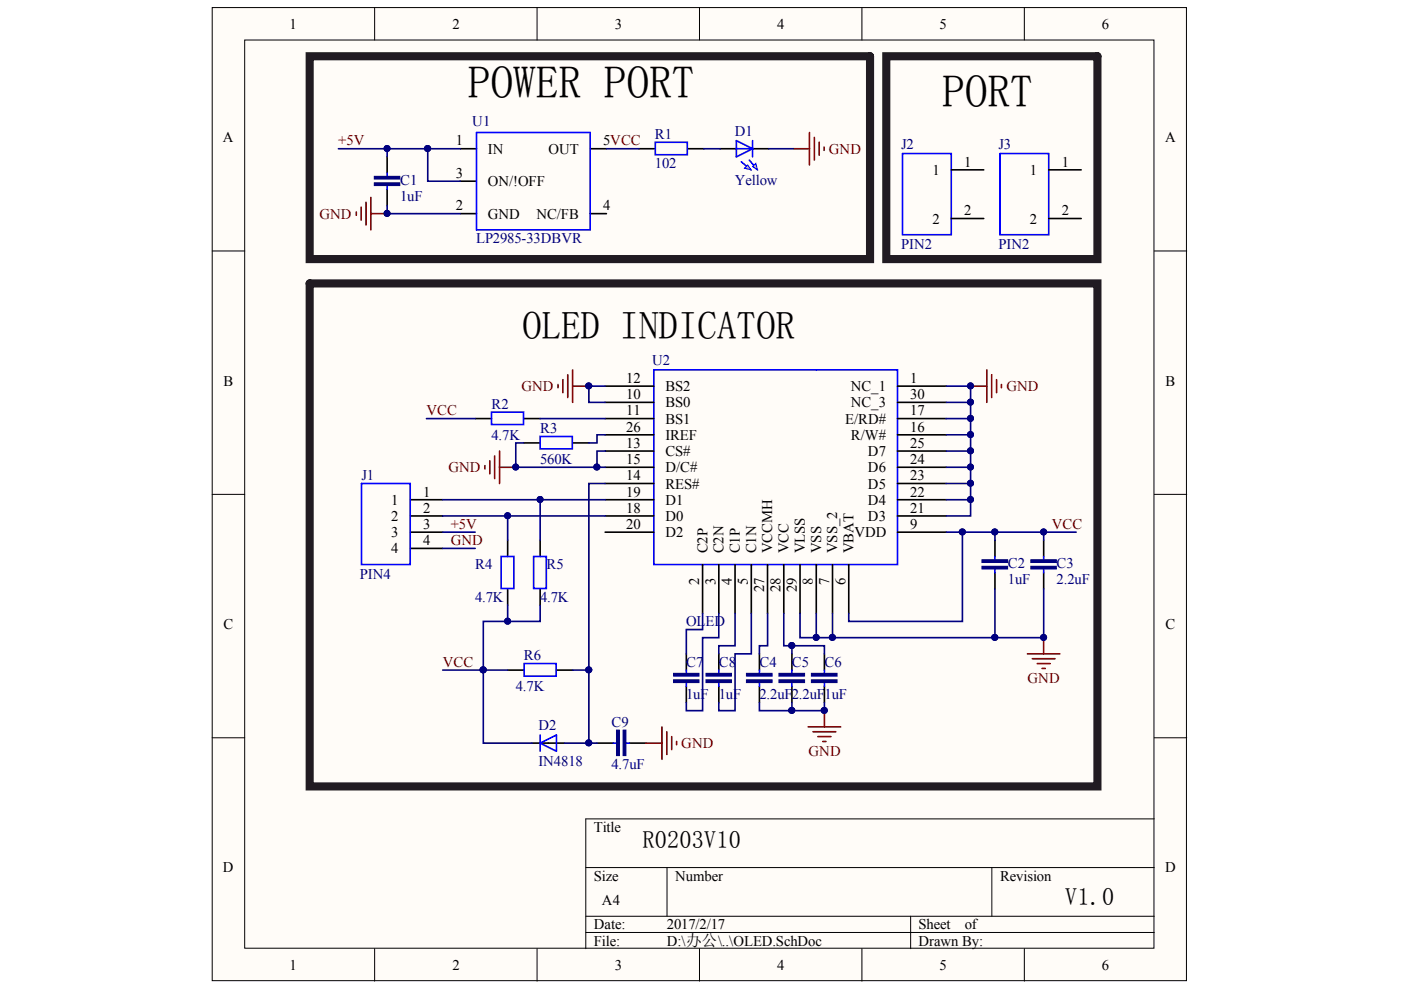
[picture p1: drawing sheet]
<svg xmlns="http://www.w3.org/2000/svg" width="297mm" height="210mm" viewBox="0 0 297 210" stroke-linecap="round" stroke-linejoin="round" font-family="sans-serif">
<g fill="#fffcf8" stroke="#000" stroke-width=".21">
<path d="M45 1.6h206.5v206.3h-206.5z"/>
<path d="M51.9 8.5h192.8v192.5h-192.8z"/>
</g>
<g fill="none" stroke="#000" stroke-width=".21">
<path d="M79.4 1.6v6.9M113.9 1.6v6.9M148.3 1.6v6.9M182.7 1.6v6.9M217.2 1.6v6.9M45 53.2h6.9M244.7 53.2h6.9M45 104.8h6.9M244.7 104.8h6.9M45 156.4h6.9M244.7 156.4h6.9M244.7 173.6h-120.5v27.5"/>
<path d="M124.2 183.9h120.5M124.2 194.3h120.5M124.2 197.7h120.5M141.4 183.9v10.4M193.1 194.3v6.8M210.3 183.9v10.4M79.4 201.1v6.9M113.9 201.1v6.9M148.3 201.1v6.9M182.7 201.1v6.9M217.2 201.1v6.9"/>
</g>
<g fill="none" stroke="#00f" stroke-width=".34">
<path d="M101 28.1h24.1v20.6h-24.1zM156.1 29.8l3.5 1.7-3.5 1.8zM156.1 31.5h3.5M157.2 34.3l2 1.7M158.9 33.9l1.7 2.1M159.6 29.8v3.5M138.6 78.4h51.7v41.3h-51.7zM104.2 87.4h6.8v2.6h-6.8zM114.5 92.5h6.8v2.7h-6.8zM76.6 102.5h10.4v17.2h-10.4zM106.3 118h2.6v6.8h-2.6zM113.1 118h2.7v6.8h-2.7z"/>
<path d="M111.1 140.7h6.8v2.6h-6.8zM130 157.6h.7M132.8 157.6h.7M145.5 142.1v.7M145.5 144.8v.7M152.4 142.1v.7M152.4 144.8v.7M161 142.1v.7M161 144.8v.7M167.9 142.1v.7M167.9 144.8v.7M174.8 142.1v.7"/>
<path d="M174.8 144.8v.7"/>
</g>
<g fill="none" stroke="#000" stroke-width=".34">
<path d="M97.6 31.5h3.4M97.6 38.4h3.4M125.1 31.5h3.5M152.7 31.5h3.4M159.6 31.5h3.4M97.6 45.3h3.4M125.1 45.3h3.5M100.7 88.8h3.5M111.1 88.8h3.4M111.1 93.9h3.4M121.4 93.9h3.5M128.3 81.9h10.3"/>
<path d="M128.3 85.3h10.3M128.3 88.8h10.3M128.3 92.2h10.3M128.3 95.6h10.3M128.3 99.1h10.3M190.3 81.9h10.3M190.3 85.3h10.3M190.3 88.8h10.3M190.3 92.2h10.3M190.3 95.6h10.3M190.3 99.1h10.3M87 106h6.9"/>
<path d="M87 109.4h6.9M87 112.8h6.9M87 116.3h6.9M107.6 114.6v3.4M114.5 114.6v3.4M128.3 102.5h10.3M128.3 106h10.3M128.3 109.4h10.3M128.3 112.8h10.3M149 119.7v10.3M152.4 119.7v10.3M155.8 119.7v10.3"/>
<path d="M159.3 119.7v10.3M162.7 119.7v10.3M166.2 119.7v10.3M169.6 119.7v10.3M173.1 119.7v10.3M176.5 119.7v10.3M180 119.7v10.3M190.3 102.5h10.3M190.3 106h10.3M190.3 109.4h10.3M190.3 112.8h10.3M107.6 124.9v3.4"/>
<path d="M114.5 124.9v3.4M145.5 138.6v3.5M152.4 138.6v3.5M161 138.6v3.5M167.9 138.6v3.5M174.8 138.6v3.5M107.6 142.1h3.5M118 142.1h3.4M126.6 157.6h3.4M133.5 157.6h3.4M145.5 145.5v3.5M152.4 145.5v3.5"/>
<path d="M161 145.5v3.5M167.9 145.5v3.5M174.8 145.5v3.5"/>
</g>
<g fill="#000080" stroke="#000080" stroke-width=".21">
<path d="M142.8 144.1h5.4v.6h-5.4z"/>
<path d="M142.8 142.8h5.4v.5h-5.4z"/>
<path d="M149.7 144.1h5.4v.6h-5.4z"/>
<path d="M149.7 142.8h5.4v.5h-5.4z"/>
<path d="M158.3 144.1h5.4v.6h-5.4z"/>
<path d="M158.3 142.8h5.4v.5h-5.4z"/>
<path d="M165.1 144.1h5.5v.6h-5.5z"/>
<path d="M165.1 142.8h5.5v.5h-5.5z"/>
<path d="M172 144.1h5.5v.6h-5.5z"/>
<path d="M172 142.8h5.5v.5h-5.5z"/>
<path d="M130.7 154.8h.6v5.4h-.6z"/>
<path d="M132.1 154.8h.6v5.4h-.6z"/>
</g>
<path d="M157.8 35.7l.7-.7 .7 1z" fill="#c0c0c0"/>
<path d="M157.8 35.7l.7-.7 .7 1z" fill="none" stroke="#00f" stroke-width=".21"/>
<path d="M159.6 35.3l.7-.7 .3 1.4z" fill="#c0c0c0"/>
<path d="M159.6 35.3l.7-.7 .3 1.4z" fill="none" stroke="#00f" stroke-width=".21"/>
<g fill="none" stroke="#000" stroke-width=".34">
<path d="M82.1 33.3v3.4M135.5 31.5h3.4M145.8 31.5h3.4M201.7 36h6.9M222.3 36h6.9M82.1 40.1v3.5M201.7 46.3h6.9M222.3 46.3h6.9M210.9 114.6v3.4M221.3 114.6v3.4M210.9 121.4v3.5M221.3 121.4v3.5"/>
<path d="M112.8 157.6h6.9"/>
</g>
<path d="M82.1 36.7v.7M82.1 39.5v.6M138.9 30.2h6.8v2.6h-6.8zM191.4 32.6h10.3v17.2h-10.3zM212 32.6h10.3v17.2h-10.3zM210.9 118v.7M221.3 118v.7M210.9 120.7v.7M221.3 120.7v.7M114.5 157.6l3.5-1.8v3.5zM114.5 155.8v3.5" fill="none" stroke="#00f" stroke-width=".34"/>
<g fill="none" stroke="#000080" stroke-width=".34">
<path d="M71.8 31.5h10.3M90.7 31.5v6.9h6.9M97.6 31.5h-15.5v1.8M128.6 31.5h6.9M149.2 31.5h3.5M163 31.5h5.2M82.1 43.6v1.7h15.5M90.4 88.8h10.3M111.1 93.9h-1.7v5.2h17.2M114.5 88.8h13.8M128.3 81.9h-3.4v3.4h3.4M128.3 92.2h-1.7v1.7h-1.7"/>
<path d="M128.3 95.6h-1.7v3.5h1.7M200.6 81.9h5.2v3.4h-5.2M205.8 85.3v3.5h-5.2M205.8 88.8v3.4h-5.2M205.8 92.2v3.4h-5.2M205.8 95.6v3.5h-5.2M205.8 99.1v3.4h-5.2M93.9 112.8h6.8M93.9 106h20.6M93.9 109.4h13.7M93.9 116.3h6.8M128.3 102.5h-3.4v39.6h-3.5"/>
<path d="M128.3 106h-13.8v8.6M128.3 109.4h-20.7v5.2M200.6 112.8h3.5M205.8 102.5v3.5h-5.2M205.8 106v3.4h-5.2M210.9 112.8h10.4v1.8M210.9 114.6v-1.8h-6.8v19h-24.1v-1.8M221.3 112.8h6.9M107.6 128.3v3.5h-5.1v10.3h-8.6M114.5 128.3v3.5h-6.9M149 130v3.5h-3.5v5.1M152.4 130v5.2h-3.4v15.5h-3.5v-1.7"/>
<path d="M155.8 130v6.9h-3.4v1.7M159.3 130v8.6h-3.5v12.1h-3.4v-1.7M162.7 130v6.9h-1.7v1.7M166.2 130v6.9h8.6v1.7M167.9 136.9v1.7M169.6 130v5.2h6.9v-5.2M173.1 130v5.2M176.5 135.2h34.4M210.9 124.9v10.3h10.4v-10.3M107.6 142.1h-5.1v15.5h10.3M119.7 157.6h5.2M124.9 142.1v15.5h1.7"/>
<path d="M161 149v1.7h13.8v-1.7M167.9 149v1.7"/>
</g>
<g fill="#000080" stroke="#000080" stroke-width=".21">
<path d="M79.4 38.8h5.4v.5h-5.4z"/>
<path d="M79.4 37.4h5.4v.6h-5.4z"/>
<path d="M208.2 120.1h5.4v.5h-5.4z"/>
<path d="M208.2 118.7h5.4v.6h-5.4z"/>
<path d="M218.6 120.1h5.4v.5h-5.4z"/>
<path d="M218.6 118.7h5.4v.6h-5.4z"/>
<circle cx="205.8" cy="81.8" r=".64"/>
<circle cx="205.8" cy="85.3" r=".64"/>
<circle cx="205.8" cy="88.7" r=".64"/>
<circle cx="205.8" cy="92.1" r=".64"/>
<circle cx="205.8" cy="95.6" r=".64"/>
<circle cx="205.8" cy="99" r=".64"/>
<circle cx="205.8" cy="102.5" r=".64"/>
<circle cx="205.8" cy="105.9" r=".64"/>
<circle cx="221.3" cy="112.8" r=".64"/>
<circle cx="210.9" cy="112.8" r=".65"/>
<circle cx="221.3" cy="135.1" r=".64"/>
<circle cx="210.9" cy="135.1" r=".65"/>
<circle cx="204" cy="112.8" r=".65"/>
<circle cx="173" cy="135.1" r=".64"/>
<circle cx="176.5" cy="135.1" r=".65"/>
<circle cx="167.9" cy="136.9" r=".65"/>
<circle cx="167.9" cy="150.6" r=".65"/>
<circle cx="174.8" cy="150.6" r=".65"/>
<circle cx="124.8" cy="81.8" r=".65"/>
<circle cx="126.5" cy="99" r=".65"/>
<circle cx="109.3" cy="99" r=".64"/>
<circle cx="124.8" cy="142" r=".65"/>
<circle cx="124.8" cy="157.5" r=".65"/>
<circle cx="102.4" cy="142" r=".65"/>
<circle cx="114.5" cy="105.9" r=".64"/>
<circle cx="107.6" cy="109.3" r=".64"/>
<circle cx="107.6" cy="131.7" r=".64"/>
<circle cx="90.7" cy="31.5" r=".65"/>
<circle cx="82.1" cy="45.2" r=".64"/>
<circle cx="82.1" cy="31.5" r=".64"/>
</g>
<g fill="none" stroke="#800000" stroke-width=".34">
<path d="M168.2 31.5h3.4M171.6 28.1v6.9M172.7 29.1v4.8M173.7 30.2v2.7M174.7 31.2v.7M75.5 45v.6M76.6 43.9v2.8M77.6 42.9v4.8M78.6 41.9v6.8M78.6 45.3h3.5M120.4 79.5v4.8M121.4 78.4v6.9"/>
<path d="M209.2 78.4v6.9M210.3 79.5v4.8M102.8 98.7v.7M103.8 97.7v2.7M104.9 96.7v4.8M105.9 95.6v6.9M105.9 99.1h3.5M118.3 81.5v.7M119.3 80.5v2.7M121.4 81.9h3.5M205.8 81.9h3.4M211.3 80.5v2.7"/>
<path d="M212.3 81.5v.7M217.8 138.6h6.9M218.9 139.7h4.8M221.3 135.2v3.4M136.9 157.6h3.5M140.4 154.1v6.9M141.4 155.1v4.9M142.4 156.2v2.7M143.4 157.2v.7M171.3 154.1h6.9M172.4 155.1h4.8M173.4 156.2h2.8"/>
<path d="M174.4 157.2h.7M174.8 150.7v3.4M219.9 140.7h2.8M220.9 141.7h.7"/>
</g>
<path d="M65.7 11.9h118.8v43h-118.8zM187.9 11.9h44.8v43h-44.8zM65.7 60.1h167v106.6h-167z" fill="none" stroke="#211b22" stroke-width="1.7"/>
<g font-size="9.6">
<text x="99.2" y="20.9">POWER PORT</text>
<text x="199.8" y="22.6">PORT</text>
</g>
<text font-size="8.3" x="110.7" y="71.8">OLED INDICATOR</text>
<g font-size="5.2">
<text x="136.2" y="179.8">R0203V10</text>
<text x="225.8" y="191.8">V1.0</text>
</g>
<g font-size="3.1">
<text x="61.4" y="6.1">1</text>
<text x="95.9" y="6.1">2</text>
<text x="130.3" y="6.1">3</text>
<text x="164.7" y="6.1">4</text>
<text x="199.2" y="6.1">5</text>
<text x="233.6" y="6.1">6</text>
<text x="47.3" y="30.2">A</text>
<text x="96.7" y="30.8">1</text>
<text x="103.4" y="32.6">IN</text>
<text x="116.3" y="32.6">OUT</text>
<text x="127.9" y="30.8">5VCC</text>
<text x="204.4" y="35.3">1</text>
<text x="225.1" y="35.3">1</text>
<text x="247" y="30.2">A</text>
<text x="96.7" y="37.8">3</text>
<text x="103.4" y="39.5">ON/!OFF</text>
<text x="197.7" y="37.1">1</text>
<text x="218.4" y="37.1">1</text>
<text x="96.7" y="44.6">2</text>
<text x="103.4" y="46.4">GND</text>
<text x="113.7" y="46.4">NC/FB</text>
<text x="127.9" y="44.6">4</text>
<text x="197.7" y="47.4">2</text>
<text x="204.4" y="45.6">2</text>
<text x="218.4" y="47.4">2</text>
<text x="225.1" y="45.6">2</text>
<text x="47.4" y="81.8">B</text>
<text x="132.8" y="81.2">12</text>
<text x="141.1" y="82.9">BS2</text>
<text x="180.4" y="82.9">NC_1</text>
<text x="193" y="81.2">1</text>
<text x="247.1" y="81.8">B</text>
<text x="132.8" y="84.7">10</text>
<text x="132.8" y="88">11</text>
<text x="141.1" y="86.4">BS0</text>
<text x="141.1" y="89.8">BS1</text>
<text x="179.2" y="89.8">E/RD#</text>
<text x="180.4" y="86.4">NC_3</text>
<text x="193" y="88">17</text>
<text x="193" y="84.7">30</text>
<text x="132.8" y="91.5">26</text>
<text x="132.8" y="95">13</text>
<text x="141.1" y="93.2">IREF</text>
<text x="180.4" y="93.2">R/W#</text>
<text x="193" y="95">25</text>
<text x="193" y="91.5">16</text>
<text x="132.8" y="98.4">15</text>
<text x="132.8" y="101.8">14</text>
<text x="141.1" y="96.7">CS#</text>
<text x="141.1" y="100.1">D/C#</text>
<text x="184" y="100.1">D6</text>
<text x="184" y="96.7">D7</text>
<text x="193" y="101.8">23</text>
<text x="193" y="98.4">24</text>
<text x="83" y="107">1</text>
<text x="89.7" y="105.3">1</text>
<text x="132.8" y="105.3">19</text>
<text x="141.1" y="103.6">RES#</text>
<text x="141.1" y="107">D1</text>
<text x="184" y="107">D4</text>
<text x="184" y="103.6">D5</text>
<text x="193" y="105.3">22</text>
<text x="83" y="110.4">2</text>
<text x="83" y="113.9">3</text>
<text x="89.7" y="108.7">2</text>
<text x="89.7" y="112.1">3</text>
<text x="132.8" y="108.7">18</text>
<text x="132.8" y="112.1">20</text>
<text x="141.1" y="110.4">D0</text>
<text x="141.1" y="113.9">D2</text>
<text x="181.2" y="113.9">VDD</text>
<text x="184" y="110.4">D3</text>
<text x="193" y="112.1">9</text>
<text x="193" y="108.7">21</text>
<text x="83" y="117.3">4</text>
<text x="89.7" y="115.6">4</text>
<text x="150" y="117.3" transform="rotate(-90 150 117.3)">C2P</text>
<text x="153.4" y="117.3" transform="rotate(-90 153.4 117.3)">C2N</text>
<text x="156.9" y="117.3" transform="rotate(-90 156.9 117.3)">C1P</text>
<text x="160.3" y="117.3" transform="rotate(-90 160.3 117.3)">C1N</text>
<text x="163.7" y="117.3" transform="rotate(-90 163.7 117.3)">VCCMH</text>
<text x="167.2" y="117.3" transform="rotate(-90 167.2 117.3)">VCC</text>
<text x="170.7" y="117.3" transform="rotate(-90 170.7 117.3)">VLSS</text>
<text x="174.1" y="117.3" transform="rotate(-90 174.1 117.3)">VSS</text>
<text x="177.5" y="117.3" transform="rotate(-90 177.5 117.3)">VSS_2</text>
<text x="181" y="117.3" transform="rotate(-90 181 117.3)">VBAT</text>
<text x="148.3" y="124" transform="rotate(-90 148.3 124)">2</text>
<text x="151.7" y="124" transform="rotate(-90 151.7 124)">3</text>
<text x="155.2" y="124" transform="rotate(-90 155.2 124)">4</text>
<text x="158.6" y="124" transform="rotate(-90 158.6 124)">5</text>
<text x="162" y="125.6" transform="rotate(-90 162 125.6)">27</text>
<text x="165.5" y="125.6" transform="rotate(-90 165.5 125.6)">28</text>
<text x="169" y="125.6" transform="rotate(-90 169 125.6)">29</text>
<text x="172.4" y="124" transform="rotate(-90 172.4 124)">8</text>
<text x="175.8" y="124" transform="rotate(-90 175.8 124)">7</text>
<text x="179.3" y="124" transform="rotate(-90 179.3 124)">6</text>
<text x="47.4" y="133.4">C</text>
<text x="247.1" y="133.4">C</text>
<text x="125.9" y="176.4">Title</text>
<text x="47.3" y="185">D</text>
<text x="247" y="185">D</text>
<text x="125.9" y="186.7">Size</text>
<text x="127.6" y="191.9">A4</text>
<text x="143.2" y="186.7">Number</text>
<text x="212" y="186.7">Revision</text>
<text x="125.9" y="197">Date:</text>
<text x="141.4" y="197">2017/2/17</text>
<text x="194.8" y="197">Sheet</text>
<text x="204.5" y="197">of</text>
<text x="125.9" y="200.5">File:</text>
<text x="141.4" y="200.5">D:\办公\..\OLED.SchDoc</text>
<text x="194.8" y="200.5">Drawn By:</text>
<text x="61.4" y="205.7">1</text>
<text x="95.9" y="205.7">2</text>
<text x="130.3" y="205.7">3</text>
<text x="164.7" y="205.7">4</text>
<text x="199.2" y="205.7">5</text>
<text x="233.6" y="205.7">6</text>
</g>
<g font-size="3.1" fill="#000080">
<text x="100.1" y="26.7">U1</text>
<text x="138.9" y="29.5">R1</text>
<text x="155.8" y="28.8">D1</text>
<text x="138.9" y="35.7">102</text>
<text x="191" y="31.5">J2</text>
<text x="211.7" y="31.5">J3</text>
<text x="84.8" y="39.1">C1</text>
<text x="155.8" y="39.1">Yellow</text>
<text x="84.8" y="42.6">1uF</text>
<text x="101" y="51.5">LP2985-33DBVR</text>
<text x="191" y="52.9">PIN2</text>
<text x="211.7" y="52.9">PIN2</text>
<text x="138.3" y="77.4">U2</text>
<text x="104.2" y="86.7">R2</text>
<text x="104.2" y="93.2">4.7K</text>
<text x="114.5" y="91.8">R3</text>
<text x="76.6" y="101.8">J1</text>
<text x="114.5" y="98.4">560K</text>
<text x="76.3" y="122.9">PIN4</text>
<text x="100.7" y="120.7">R4</text>
<text x="115.9" y="120.7">R5</text>
<text x="213.7" y="120.4">C2</text>
<text x="213.7" y="123.9">1uF</text>
<text x="224" y="120.4">C3</text>
<text x="224" y="123.9">2.2uF</text>
<text x="100.7" y="127.7">4.7K</text>
<text x="114.5" y="127.7">4.7K</text>
<text x="145.5" y="132.8">OL</text>
<text x="149.6" y="132.8">ED</text>
<text x="111" y="140">R6</text>
<text x="145.5" y="141.4">C7</text>
<text x="152.4" y="141.4">C8</text>
<text x="161" y="141.4">C4</text>
<text x="167.9" y="141.4">C5</text>
<text x="174.8" y="141.4">C6</text>
<text x="109.4" y="146.5">4.7K</text>
<text x="145.5" y="148.3">1uF 1uF</text>
<text x="161" y="148.3">2.2uF2.2uF</text>
<text x="174.8" y="148.3">1uF</text>
<text x="114.2" y="154.8">D2</text>
<text x="129.6" y="154.1">C9</text>
<text x="114.2" y="162.4">IN4818</text>
<text x="129.6" y="163.1">4.7uF</text>
</g>
<g font-size="3.1" fill="#800000">
<text x="71.7" y="30.8">+5V</text>
<text x="175.7" y="32.6">GND</text>
<text x="67.7" y="46.4">GND</text>
<text x="110.5" y="82.9">GND</text>
<text x="213.4" y="82.9">GND</text>
<text x="90.4" y="88">VCC</text>
<text x="95.1" y="100.1">GND</text>
<text x="95.6" y="112.1">+5V</text>
<text x="223" y="112.1">VCC</text>
<text x="95.6" y="115.6">GND</text>
<text x="93.9" y="141.4">VCC</text>
<text x="217.9" y="144.8">GND</text>
<text x="144.4" y="158.6">GND</text>
<text x="171.4" y="160.3">GND</text>
</g>
</svg>
